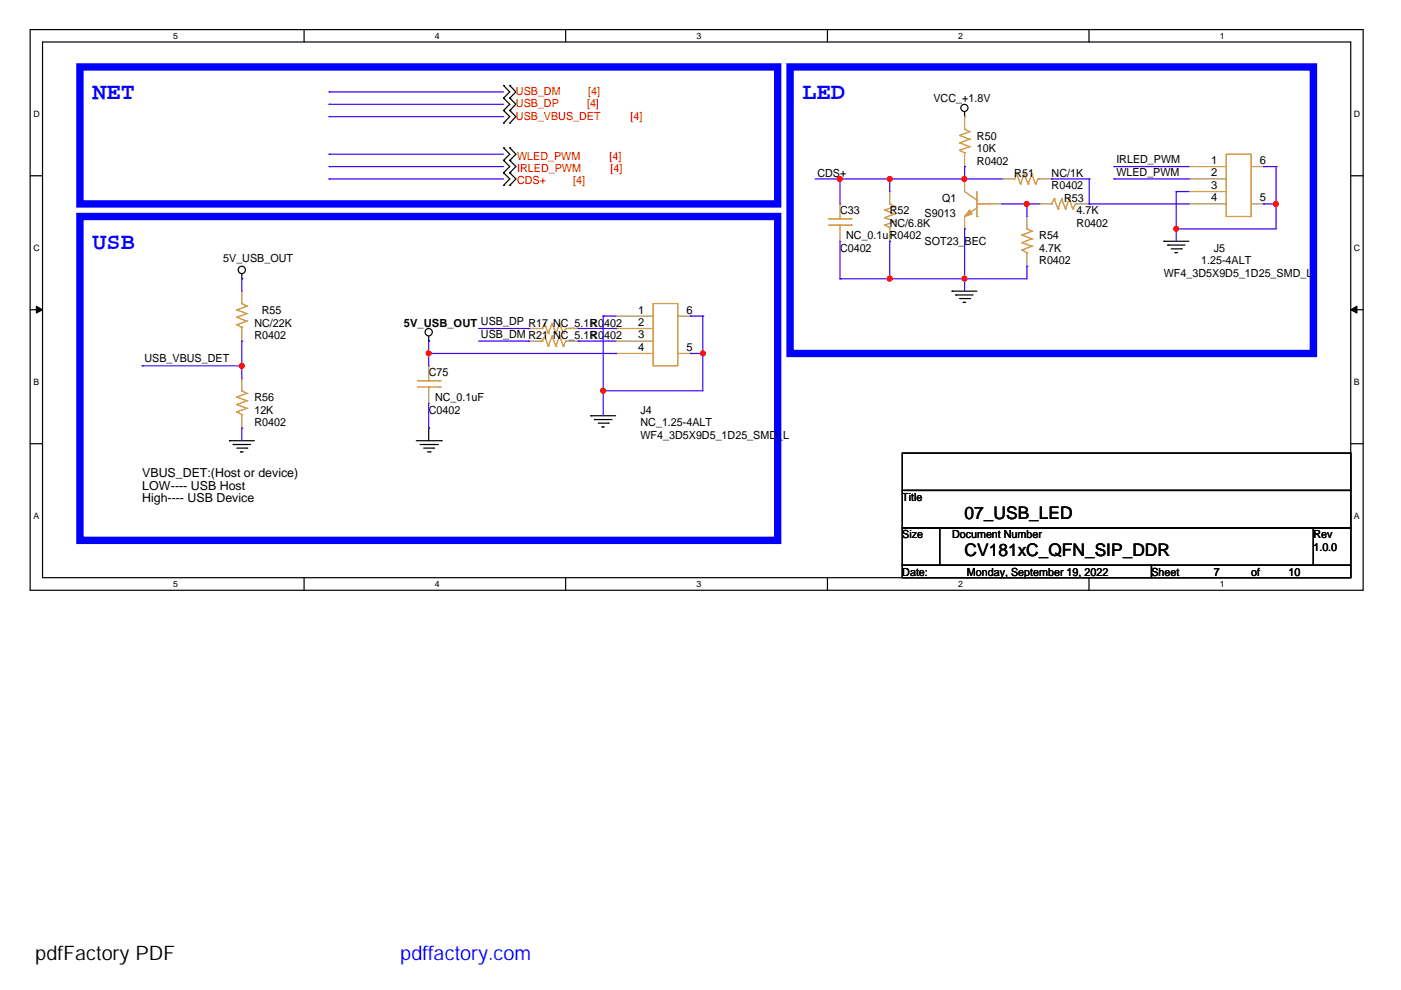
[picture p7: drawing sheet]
<svg xmlns="http://www.w3.org/2000/svg" width="297mm" height="210mm" viewBox="0 0 297 210" stroke-linecap="round" stroke-linejoin="round" font-family="sans-serif">
<path d="M6.4 6.3h282.6v118.9h-282.6zM9 8.9h277.4v113.6h-277.4z" fill="none" stroke="#000" stroke-width=".25"/>
<g fill="#fff">
<path d="M36.7 6.5h1.1v2.2h-1.1z"/>
<path d="M36.7 122.7h1.1v2.2h-1.1z"/>
</g>
<path d="M64.5 6.3v2.6M64.5 122.5v2.6" fill="none" stroke="#000" stroke-width=".25"/>
<g fill="#fff">
<path d="M92.2 6.5h1v2.2h-1z"/>
<path d="M92.2 122.7h1v2.2h-1z"/>
</g>
<path d="M119.9 6.3v2.6M119.9 122.5v2.6" fill="none" stroke="#000" stroke-width=".25"/>
<g fill="#fff">
<path d="M147.7 6.5h1v2.2h-1z"/>
<path d="M147.7 122.7h1v2.2h-1z"/>
</g>
<path d="M175.4 6.3v2.6M175.4 122.5v2.6" fill="none" stroke="#000" stroke-width=".25"/>
<g fill="#fff">
<path d="M203.2 6.5h1v2.2h-1z"/>
<path d="M203.2 122.7h1v2.2h-1z"/>
</g>
<path d="M230.9 6.3v2.6M230.9 122.5v2.6" fill="none" stroke="#000" stroke-width=".25"/>
<g fill="#fff">
<path d="M258.6 6.5h1v2.2h-1z"/>
<path d="M258.6 122.7h1v2.2h-1z"/>
<path d="M7.1 23.1h1.3v2.1h-1.3z"/>
<path d="M287.1 23.1h1.3v2.1h-1.3z"/>
<path d="M7.1 51.4h1.3v2.2h-1.3z"/>
<path d="M287.1 51.4h1.3v2.2h-1.3z"/>
</g>
<path d="M6.4 37.3h2.6M286.4 37.3h2.6" fill="none" stroke="#000" stroke-width=".25"/>
<g fill="#fff">
<path d="M7.1 79.9h1.2v2.1h-1.2z"/>
<path d="M287.1 79.9h1.2v2.1h-1.2z"/>
</g>
<path d="M6.4 65.7h2.6M286.4 65.7h2.6" fill="none" stroke="#000" stroke-width=".25"/>
<path d="M7.7 64.9l1.3 .8-1.3 .7zM286.4 65.7l1.3-.8v1.5z" fill="#000" stroke="#000" stroke-width=".21"/>
<g fill="#fff">
<path d="M7.1 108.3h1.2v2.1h-1.2z"/>
<path d="M287.1 108.3h1.2v2.1h-1.2z"/>
</g>
<g fill="none" stroke="#000" stroke-width=".25">
<path d="M106.8 18.1h.1M106.8 18.1l1.3 1.4-1.3 1.3M108.1 18.1h.1M108.1 18.1l1.3 1.4-1.3 1.3M106.8 20.8h.1M106.8 23.4h.1M106.8 26.1h.1M106.8 31.3h.1M106.8 34h.1M106.8 36.6h.1M106.8 39.3h.1M106.8 20.8l1.3 1.3-1.3 1.3"/>
<path d="M106.8 23.4l1.3 1.3-1.3 1.4M106.8 31.3l1.3 1.4-1.3 1.3M106.8 34l1.3 1.3-1.3 1.3M106.8 36.6l1.3 1.3-1.3 1.4M108.1 20.8h.1M108.1 23.4h.1M108.1 26.1h.1M108.1 31.3h.1M108.1 34h.1M108.1 36.6h.1M108.1 39.3h.1M108.1 20.8l1.3 1.3-1.3 1.3"/>
<path d="M108.1 23.4l1.3 1.3-1.3 1.4M108.1 31.3l1.3 1.4-1.3 1.3M108.1 34l1.3 1.3-1.3 1.3M108.1 36.6l1.3 1.3-1.3 1.4M204.5 24.7h.1M204.5 23.7v1M51.3 59.1h.1M51.3 58.1v1M246.8 51.2h.1M246.8 51.2h5.3M247.6 52h.1M247.6 52h3.6"/>
<path d="M248.3 52.8h2.1M249.1 53.6h.1M249.1 53.6h.6M250.4 52.8h.1M90.9 72.3h.1M90.9 71.3v1M201.8 61.7h.1M201.8 61.7h5.3M202.6 62.5h.1M202.6 62.5h3.7M203.5 63.3h2.1M204.2 64.1h.1"/>
<path d="M204.2 64.1h.6M205.6 63.3h.1M6.4 94.1h2.6M48.6 93.4h.1M48.6 93.4h5.3M49.4 94.2h.1M49.4 94.2h3.7M50.2 95h2.1M51 95.8h.1M51 95.8h.6M52.3 95h.1M88.3 93.4h5.3"/>
<path d="M89.1 94.2h3.7M89.8 95h2.1M90.6 95.8h.6M90.9 90.8h.1M90.9 90.8v2.6M91.2 95.8h.1M91.9 95h.1M92.8 94.2h.1M93.6 93.4h.1M125.3 88.2h.1M125.3 88.2h5.2M126 89h.1"/>
<path d="M126 89h3.8M126.8 89.7h2.1M127.6 90.5h.1M127.6 90.5h.5M128.9 89.7h.1M191.3 96.1h95.1v7.9h-95.1zM286.4 94.1h2.6M191.3 104h95.1v7.9h-95.1zM191.3 111.9h7.9v8h-7.9zM191.3 119.9h52.8v2.6h-52.8zM199.2 111.9h79.3v8h-79.3zM244.1 119.9h42.3v2.6h-42.3z"/>
<path d="M278.5 111.9h7.9v8h-7.9z"/>
<circle cx="204.5" cy="22.9" r=".76"/>
<circle cx="51.3" cy="57.2" r=".77"/>
<circle cx="90.9" cy="70.4" r=".77"/>
</g>
<path d="M16.9 14.2h148v29h-148zM167.5 14.2h111v60.7h-111zM16.9 45.9h148v68.7h-148z" fill="none" stroke="#00f" stroke-width="1.6"/>
<g fill="none" stroke="#cc8006" stroke-width=".25">
<path d="M203.5 31.9h.1M203.5 30.3h.1M203.5 28.7h.1M203.5 31.9l1 .5M203.5 30.3l2.1 .8M203.5 28.7l2.1 .8M204.5 27.4h.1M204.5 32.4h.1M204.5 27.4l1.1 .5M204.5 32.4v.3M205.6 31.1h.1M205.6 29.5h.1"/>
<path d="M205.6 27.9h.1M205.6 31.1l-2.1 .8M205.6 29.5l-2.1 .8M205.6 27.9l-2.1 .8M215.1 37.9h.1M215.6 36.9h.1M215.6 36.9l.8 2.1M215.6 36.9l-.5 1M216.4 39h.1M217.2 36.9h.1M217.2 36.9l.8 2.1M217.2 36.9l-.8 2.1"/>
<path d="M218 39h.1M218.8 36.9h.1M218.8 36.9l.7 2.1M218.8 36.9l-.8 2.1M219.5 39h.1M220.1 37.9h.1M220.1 37.9l-.6 1.1M220.1 37.9h.2M260 32.7h5.3v13.2h-5.3zM175.7 47.7h4.8M175.7 46.4h4.8M178.1 46.4h.1"/>
<path d="M178.1 47.7h.1M178.1 45.9v.5M178.1 47.7v.8M180.5 47.7h.1M180.5 46.4h.1M187.6 47.7h.1M187.6 46.2h.1M187.6 44.5h.1M187.6 47.7l1 .6M187.6 46.2l2.1 .8M187.6 44.5l2.1 .9M188.6 43.2h.1"/>
<path d="M188.6 48.3h.1M188.6 43.2l1.1 .6M188.6 48.3v.2M189.7 47h.1M189.7 45.4h.1M189.7 43.8h.1M189.7 47l-2.1 .7M189.7 45.4l-2.1 .8M189.7 43.8l-2.1 .7M204.5 45.9h.1M204.5 40.6l2.6 1.8M207.1 42.4h.1"/>
<path d="M207.1 45.9h.1M207.1 43.2h2.7M207.1 44l-2.6 1.9M207.1 40.6v5.3M209.8 43.2h.1M216.7 53h.1M216.7 51.4h.1M216.7 49.8h.1M216.7 53l1 .6M216.7 51.4l2.1 .8M216.7 49.8l2.1 .8M217.7 48.5h.1"/>
<path d="M217.7 53.6h.1M217.7 48.5l1.1 .5M217.7 53.6v.2M218.8 52.2h.1M218.8 50.6h.1M218.8 49h.1M218.8 52.2l-2.1 .8M218.8 50.6l-2.1 .8M218.8 49l-2.1 .8M223 43.2h.1M223.5 42.2h.1M223.5 42.2l.8 2.1"/>
<path d="M223.5 42.2l-.5 1M224.3 44.3h.1M225.1 42.2h.1M225.1 42.2l.8 2.1M225.1 42.2l-.8 2.1M225.9 44.3h.1M226.7 42.2h.1M226.7 42.2l.8 2.1M226.7 42.2l-.8 2.1M227.5 44.3h.1M228 43.2h.1M228 43.2l-.5 1.1"/>
<path d="M228 43.2h.3M50.2 68.8h.1M50.2 67.3h.1M50.2 65.7h.1M50.2 68.8l1.1 .6M50.2 67.3l2.1 .8M50.2 65.7l2.1 .8M51.3 64.4h.1M51.3 69.4h.1M51.3 64.4l1 .5M51.3 69.4v.3M52.3 68.1h.1"/>
<path d="M52.3 66.5h.1M52.3 64.9h.1M52.3 68.1l-2.1 .7M52.3 66.5l-2.1 .8M52.3 64.9l-2.1 .8M114.7 69.7h.2M114.7 72.3h.2M114.9 69.7h.1M114.9 72.3h.1M115.5 68.6h.1M115.5 71.3h.1M115.5 68.6l-.6 1.1"/>
<path d="M115.5 68.6l.7 2.1M115.5 71.3l-.6 1M115.5 71.3l.7 2.1M116.2 70.7h.1M116.2 73.4h.1M117.1 68.6h.1M117.1 71.3h.1M117.1 68.6l-.9 2.1M117.1 68.6l.8 2.1M117.1 71.3l-.9 2.1M117.1 71.3l.8 2.1M117.9 70.7h.1"/>
<path d="M117.9 73.4h.1M118.7 68.6h.1M118.7 71.3h.1M118.7 68.6l-.8 2.1M118.7 68.6l.7 2.1M118.7 71.3l-.8 2.1M118.7 71.3l.7 2.1M119.4 70.7h.1M119.4 73.4h.1M120 69.7h.1M120 72.3h.1M120 69.7l-.6 1"/>
<path d="M120 72.3l-.6 1.1M138.5 64.4h5.2v13.2h-5.2zM50.2 87.3h.1M50.2 85.8h.1M50.2 84.2h.1M50.2 87.3l1.1 .6M50.2 85.8l2.1 .8M50.2 84.2l2.1 .8M51.3 82.9h.1M51.3 87.9h.1M51.3 87.9v.3M51.3 82.9l1 .5"/>
<path d="M52.3 86.6h.1M52.3 85h.1M52.3 83.4h.1M52.3 86.6l-2.1 .7M52.3 85l-2.1 .8M52.3 83.4l-2.1 .8M88.5 82.1h4.8M88.5 80.7h4.8M90.9 80.7h.1M90.9 82.1h.1M90.9 80.2v.5M90.9 82.1v.8"/>
<path d="M93.3 82.1h.1M93.3 80.7h.1"/>
</g>
<g fill="none" stroke="#a84" stroke-width=".25">
<path d="M204.5 24.7h.1M204.5 35.3h.1M204.5 37.9h.1M204.5 24.7v2.7M204.5 32.7v2.6M204.5 37.9v2.7M212.4 37.9h.1M212.4 37.9h2.7M220.3 37.9h2.7M223 37.9h.1M252.1 35.3h.1M252.1 37.9h.1"/>
<path d="M252.1 37.9h7.9M252.1 35.3h7.9M265.3 35.3h2.6M267.9 35.3h.1M178.1 43.2h.1M178.1 51.2h.1M178.1 43.2v2.7M178.1 48.5v2.7M188.6 40.6h.1M188.6 51.2h.1M188.6 40.6v2.6M188.6 48.5v2.7"/>
<path d="M204.5 48.5h.1M204.5 45.9v2.6M209.8 43.2h2.6M212.4 43.2h.1M217.7 45.9h.1M217.7 56.4h.1M217.7 45.9v2.6M217.7 53.8v2.6M220.3 43.2h.1M220.3 43.2h2.7M228.3 43.2h2.6M230.9 43.2h.1"/>
<path d="M252.1 40.6h.1M252.1 43.2h.1M252.1 43.2h7.9M252.1 40.6h7.9M265.3 43.2h2.6M267.9 43.2h.1M51.3 61.7h.1M51.3 72.3h.1M51.3 61.7v2.7M51.3 69.7v2.6M90.9 77.6h.1M90.9 77.6v2.6"/>
<path d="M112.1 69.7h.1M112.1 72.3h.1M112.1 69.7h2.6M112.1 72.3h2.6M120 69.7h2.6M120 72.3h2.6M122.6 69.7h.1M122.6 72.3h.1M130.5 67h.1M130.5 69.7h.1M130.5 72.3h.1M130.5 74.9h.1"/>
<path d="M130.5 69.7h8M130.5 67h8M130.5 72.3h8M130.5 74.9h8M143.7 67h2.7M143.7 74.9h2.7M146.4 67h.1M146.4 74.9h.1M51.3 80.2h.1M51.3 90.8h.1M51.3 80.2v2.7M51.3 88.2v2.6"/>
<path d="M90.9 85.5h.1M90.9 82.9v2.6"/>
</g>
<path d="M205.6 44.5l.5 .9-1.6 .5z" fill-rule="evenodd" fill="#cc8006" stroke="#cc8006" stroke-width=".25"/>
<g fill="none" stroke="#4200ff" stroke-width=".25">
<path d="M69.8 19.5h.1M69.8 19.5h37M69.8 22.1h.1M69.8 24.7h.1M69.8 32.7h.1M69.8 35.3h.1M69.8 37.9h.1M69.8 22.1h37M69.8 24.7h37M69.8 35.3h37M69.8 37.9h37M69.8 32.7h37"/>
<path d="M172.8 37.9h39.6M178.1 37.9h.1M178.1 37.9v5.3M188.6 37.9h.1M188.6 37.9v2.7M204.5 35.3h.1M204.5 37.9h.1M204.5 35.3v2.6M223 37.9h.1M223 37.9h7.9M230.9 37.9h.1M230.9 37.9v5.3"/>
<path d="M236.2 35.3h.1M236.2 37.9h.1M236.2 35.3h15.9M236.2 37.9h15.9M267.9 35.3h.1M267.9 35.3h2.7M270.6 35.3h.1M270.6 35.3v13.2h-21.2M51.3 59.1h.1M51.3 59.1v2.6M178.1 59.1h.1M178.1 51.2v7.9"/>
<path d="M188.6 51.2h.1M188.6 59.1h.1M188.6 51.2v7.9M204.5 48.5h.1M204.5 59.1h.1M204.5 48.5v13.2M212.4 43.2h7.9M217.7 43.2h.1M217.7 56.4h.1M217.7 43.2v2.7M217.7 56.4v2.7h-39.6M230.9 43.2h.1"/>
<path d="M230.9 43.2h21.2M249.4 40.6h.1M249.4 48.5h.1M249.4 40.6v10.6M249.4 40.6h2.7M267.9 43.2h.1M267.9 43.2h2.7M270.6 43.2h.1M30.1 77.6h.1M30.1 77.6h21.2M51.3 72.3h.1M51.3 77.6h.1"/>
<path d="M51.3 72.3v7.9M90.9 72.3h.1M90.9 74.9h.1M90.9 72.3v5.3M90.9 74.9h39.6M101.5 69.7h10.6M101.5 72.3h10.6M112.1 69.7h.1M112.1 72.3h.1M122.6 72.3h.1M122.6 69.7h7.9M122.6 72.3h7.9"/>
<path d="M127.9 67h.1M127.9 67v21.2M127.9 67h2.6M130.5 74.9h.1M130.5 69.7h.1M146.4 67h.1M146.4 74.9h.1M146.4 67h2.6M146.4 74.9h2.6M149 67h.1M149 74.9h.1M149 67v15.9h-21.1"/>
<path d="M51.3 90.8h.1M51.3 90.8v2.6M90.9 90.8h.1M90.9 85.5v5.3M127.9 82.9h.1"/>
</g>
<g fill="#f00" stroke="#f00" stroke-width=".25">
<circle cx="51.3" cy="77.6" r=".51"/>
<circle cx="127.9" cy="82.9" r=".5"/>
<circle cx="90.9" cy="74.9" r=".5"/>
<circle cx="149" cy="74.9" r=".5"/>
<circle cx="270.5" cy="43.2" r=".51"/>
<circle cx="249.4" cy="48.5" r=".5"/>
<circle cx="217.7" cy="43.2" r=".51"/>
<circle cx="204.5" cy="59.1" r=".51"/>
<circle cx="188.6" cy="37.9" r=".51"/>
<circle cx="204.5" cy="37.9" r=".51"/>
<circle cx="188.6" cy="59.1" r=".51"/>
<circle cx="178.1" cy="37.9" r=".51"/>
</g>
<g font-size="5" fill="#00f">
<text x="19.6" y="21">NET</text>
<text x="170.1" y="21">LED</text>
<text x="19.6" y="52.7">USB</text>
</g>
<g font-size="4.2">
<text x="6.3" y="203.6">利用pdfFactory 测试版本创建的</text>
<text x="28.7" y="203.6">PDF文档</text>
</g>
<text font-size="4.2" fill="#00f" x="84.9" y="203.6">pdffactory.com</text>
<g font-size="3.7">
<text x="204.5" y="110">07_USB_LED</text>
<text x="204.5" y="117.9">CV181xC_QFN_SIP_DDR</text>
</g>
<g font-size="2.6">
<text x="30.1" y="101.1">VBUS_DET:(Host or device)</text>
<text x="30.1" y="103.8">LOW---- USB Host</text>
<text x="30.1" y="106.5">High---- USB Device</text>
</g>
<g font-size="2.4" fill="#f00">
<text x="109.4" y="20.1">USB_DM</text>
<text x="109.4" y="22.7">USB_DP</text>
<text x="124.5" y="22.7">[4]</text>
<text x="124.7" y="20.1">[4]</text>
<text x="109.4" y="25.4">USB_VBUS_DET</text>
<text x="133.7" y="25.4">[4]</text>
<text x="109.6" y="33.8">WLED_PWM</text>
<text x="129.2" y="33.8">[4]</text>
<text x="109.6" y="36.5">IRLED_PWM</text>
<text x="109.6" y="39.1">CDS+</text>
<text x="121.5" y="39.1">[4]</text>
<text x="129.5" y="36.5">[4]</text>
</g>
<g font-size="2.4">
<text x="197.9" y="21.7">VCC_+1.8V</text>
<text x="207.1" y="29.6">R50</text>
<text x="207.1" y="32.2">10K</text>
<text x="207.1" y="34.9">R0402</text>
<text x="236.7" y="34.6">IRLED_PWM</text>
<text x="256.8" y="34.8">1</text>
<text x="267.1" y="34.8">6</text>
<text x="173.3" y="37.4">CDS+</text>
<text x="215.1" y="37.5">R51</text>
<text x="223" y="37.5">NC/1K</text>
<text x="223" y="40.1">R0402</text>
<text x="236.7" y="37.2">WLED_PWM</text>
<text x="256.8" y="37.4">2</text>
<text x="256.8" y="40.1">3</text>
<text x="178.1" y="45.4">C33</text>
<text x="188.6" y="45.4">R52</text>
<text x="196" y="46">S9013</text>
<text x="199.7" y="42.8">Q1</text>
<text x="225.6" y="42.8">R53</text>
<text x="228.3" y="45.4">4.7K</text>
<text x="256.8" y="42.7">4</text>
<text x="267.1" y="42.7">5</text>
<text x="178.1" y="53.4">C0402</text>
<text x="179.4" y="50.7">NC_0.1uF</text>
<text x="188.6" y="48.1">NC/6.8K</text>
<text x="188.6" y="50.7">R0402</text>
<text x="196" y="52">SOT23_BEC</text>
<text x="220.3" y="50.7">R54</text>
<text x="220.3" y="53.4">4.7K</text>
<text x="228.3" y="48.1">R0402</text>
<text x="257.3" y="53.4">J5</text>
<text x="47.3" y="55.5">5V_USB_OUT</text>
<text x="220.3" y="56">R0402</text>
<text x="246.8" y="58.6">WF4_3D5X9D5_1D25_SMD_L</text>
<text x="254.7" y="56">1.25-4ALT</text>
<text x="53.9" y="69.2">NC/22K</text>
<text x="53.9" y="71.9">R0402</text>
<text x="55.5" y="66.6">R55</text>
<text x="85.6" y="69.2">5V_USB_OUT USB_DP R17 NC_5.1R</text>
<text x="102" y="71.6">USB_DM R21 NC_5.1R</text>
<text x="125.2" y="69.2">R0402</text>
<text x="125.2" y="71.9">R0402</text>
<text x="135.3" y="66.5">1</text>
<text x="135.3" y="69.1">2</text>
<text x="135.3" y="71.8">3</text>
<text x="145.6" y="66.5">6</text>
<text x="30.6" y="76.8">USB_VBUS_DET</text>
<text x="135.3" y="74.4">4</text>
<text x="145.6" y="74.4">5</text>
<text x="90.9" y="79.8">C75</text>
<text x="53.9" y="85.1">R56</text>
<text x="53.9" y="87.7">12K</text>
<text x="90.9" y="87.7">C0402</text>
<text x="92.2" y="85.1">NC_0.1uF</text>
<text x="135.8" y="87.7">J4</text>
<text x="53.9" y="90.4">R0402</text>
<text x="135.8" y="90.4">NC_1.25-4ALT</text>
<text x="135.8" y="93">WF4_3D5X9D5_1D25_SMD_L</text>
<text x="191.3" y="106.2">Title</text>
<text x="191.3" y="114.1">Size</text>
<text x="201.8" y="114.1">Document Number</text>
<text x="278.5" y="114.1">Rev</text>
<text x="278.5" y="116.8">1.0.0</text>
<text x="191.3" y="122.1">Date:</text>
<text x="205" y="122.1">Monday, September 19, 2022</text>
<text x="244.1" y="122.1">Sheet</text>
<text x="257.3" y="122.1">7</text>
<text x="265.3" y="122.1">of</text>
<text x="273.2" y="122.1">10</text>
</g>
<g font-size="1.9">
<text x="36.7" y="8.2">5</text>
<text x="92.2" y="8.2">4</text>
<text x="147.7" y="8.2">3</text>
<text x="203.2" y="8.2">2</text>
<text x="258.6" y="8.2">1</text>
<text x="7.1" y="24.8">D</text>
<text x="287.1" y="24.8">D</text>
<text x="7.1" y="53.1">C</text>
<text x="287.1" y="53.1">C</text>
<text x="7.1" y="81.5">B</text>
<text x="287.1" y="81.5">B</text>
<text x="7.1" y="110">A</text>
<text x="287.1" y="110">A</text>
<text x="36.7" y="124.4">5</text>
<text x="92.2" y="124.4">4</text>
<text x="147.7" y="124.4">3</text>
<text x="203.2" y="124.4">2</text>
<text x="258.6" y="124.4">1</text>
</g>
</svg>
